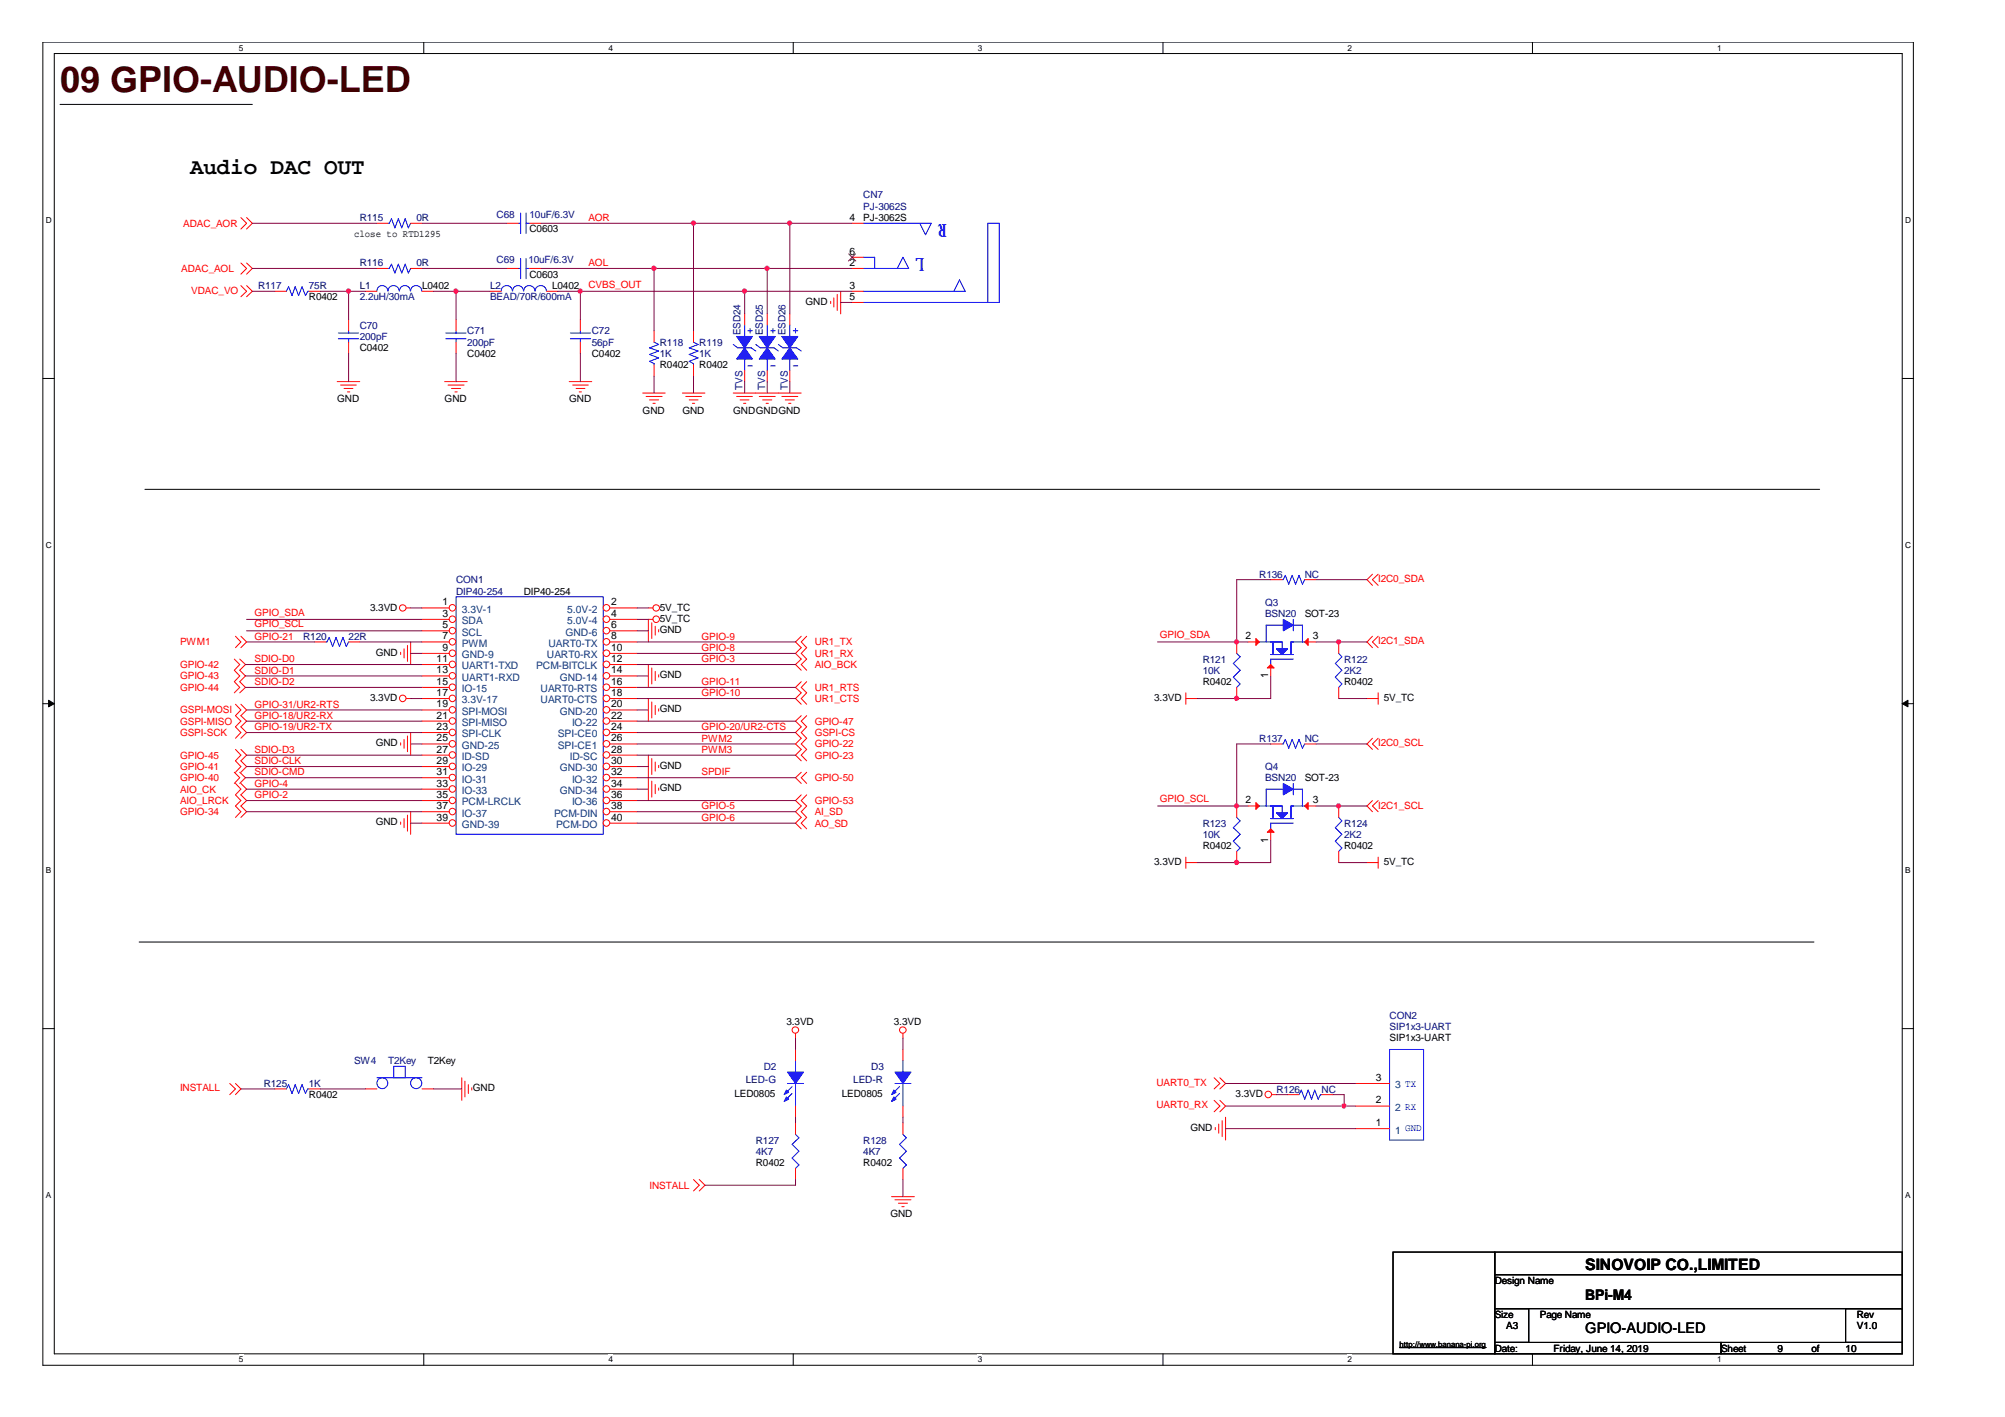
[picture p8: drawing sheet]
<svg xmlns="http://www.w3.org/2000/svg" width="297mm" height="210mm" viewBox="0 0 297 210" stroke-linecap="round" stroke-linejoin="round" font-family="sans-serif">
<path d="M6.3 6.2h277.2v196h-277.2zM8 7.9h273.8v192.6h-273.8z" fill="none" stroke="#000" stroke-width=".15"/>
<g fill="#fff">
<path d="M35.4 6.4h.6v1.4h-.6z"/>
<path d="M35.4 200.7h.6v1.4h-.6z"/>
</g>
<path d="M62.8 6.2v1.7M62.8 200.5v1.7" fill="none" stroke="#000" stroke-width=".15"/>
<g fill="#fff">
<path d="M90.1 6.4h.7v1.4h-.7z"/>
<path d="M90.1 200.7h.7v1.4h-.7z"/>
</g>
<path d="M117.5 6.2v1.7M117.5 200.5v1.7" fill="none" stroke="#000" stroke-width=".15"/>
<g fill="#fff">
<path d="M144.9 6.4h.6v1.4h-.6z"/>
<path d="M144.9 200.7h.6v1.4h-.6z"/>
</g>
<path d="M172.3 6.2v1.7M172.3 200.5v1.7" fill="none" stroke="#000" stroke-width=".15"/>
<g fill="#fff">
<path d="M199.6 6.4h.7v1.4h-.7z"/>
<path d="M199.6 200.7h.7v1.4h-.7z"/>
</g>
<path d="M227 6.2v1.7M227 200.5v1.7" fill="none" stroke="#000" stroke-width=".15"/>
<g fill="#fff">
<path d="M254.4 6.4h.6v1.4h-.6z"/>
<path d="M254.4 200.7h.6v1.4h-.6z"/>
<path d="M6.8 31.9h.8v1.4h-.8z"/>
<path d="M282.2 31.9h.9v1.4h-.9z"/>
<path d="M6.8 80.1h.8v1.4h-.8z"/>
<path d="M282.2 80.1h.9v1.4h-.9z"/>
</g>
<path d="M6.3 56.1h1.7M281.8 56.1h1.7" fill="none" stroke="#000" stroke-width=".15"/>
<g fill="#fff">
<path d="M6.8 128.2h.7v1.4h-.7z"/>
<path d="M282.2 128.2h.8v1.4h-.8z"/>
</g>
<path d="M6.3 104.2h1.7M281.8 104.2h1.7" fill="none" stroke="#000" stroke-width=".15"/>
<g fill="#000" stroke="#000" stroke-width=".15">
<path d="M7.2 103.7l.8 .5-.8 .5z" fill-rule="evenodd"/>
<path d="M281.8 104.2l.9-.5v1z" fill-rule="evenodd"/>
</g>
<g fill="#fff">
<path d="M6.8 176.4h.7v1.4h-.7z"/>
<path d="M282.2 176.4h.8v1.4h-.8z"/>
</g>
<path d="M8.9 15.5h28.5M21.5 72.5h248.1M20.6 139.5h248.1M6.3 152.4h1.7M281.8 152.4h1.7M206.4 185.5h15v15h-15zM221.4 185.5h60.4v3.3h-60.4zM221.4 188.8h60.4v5.1h-60.4zM221.4 193.9h5.1v5h-5.1zM221.4 198.9h33.6v1.6h-33.6zM255 198.9h26.8v1.6h-26.8zM273.4 193.9h8.4v5h-8.4z" fill="none" stroke="#000" stroke-width=".15"/>
<g fill="none" stroke="#f00" stroke-width=".15">
<path d="M35.7 32.2l.8 .9-.8 .8M35.7 39l.8 .8-.8 .8M36.5 32.2l.9 .9-.9 .8M36.5 39l.9 .8-.9 .8M55.8 33.1h1.7M55.8 39.8h1.7M60.8 33.1h1.7M60.8 39.8h1.7M75.1 33.1h1.7M78.4 33.1h1.7M126.2 33.1h1.7M126.2 39.8h1.7"/>
<path d="M126.2 38.1h1.7M35.7 42.3l.8 .9-.8 .8M36.5 42.3l.9 .9-.9 .8M40.7 43.2h1.7M45.8 43.2h1.7M50 56.5h3.3M50.5 57h2.3M51 57.5h1.3M51.5 58.1h.3M65.9 56.5h3.3M66.4 57h2.3M66.9 57.5h1.3"/>
<path d="M67.4 58.1h.3M72.6 43.2h1.7M81 43.2h1.6M84.3 56.5h3.4M84.8 57h2.4M85.3 57.5h1.4M85.8 58.1h.3M86 47.3v1.7M86 50.7v1.6M95.2 58.2h3.4M95.7 58.7h2.4M96.2 59.2h1.4"/>
<path d="M96.7 59.7h.4M96.9 49v1.7M96.9 54v1.7M101.1 58.2h3.3M101.6 58.7h2.3M102.1 59.2h1.3M102.6 59.7h.3M102.7 49v1.7M102.7 54v1.7M108.6 58.2h10.1M109.1 58.7h2.4M109.6 59.2h1.4"/>
<path d="M110.2 59.7h.3M112.5 58.7h2.4M113 59.2h1.3M113.5 59.7h.3M113.7 46.5v1.6M113.7 54.9v1.6M115.8 58.7h2.4M116.3 59.2h1.4M116.8 59.7h.4M117 46.5v1.6M117 54.9v1.6M123.1 44.6v.4"/>
<path d="M123.5 44.1v1.4M124 43.6v2.4M124.5 43.2v3.3M126.2 43.2h1.7M126.2 44.8h1.7M34.7 97.6l.8 .8-.8 .9 .8 .8-.8 .9 .8 .8-.8 .8M34.9 94.2l.8 .9-.8 .8M35.5 97.6l.9 .8-.9 .9 .9 .8-.9 .9 .9 .8-.9 .8M35.7 94.2l.8 .9-.8 .8M46.6 95.1h1.7M51.6 95.1h1.7M59.4 96.6v.4"/>
<path d="M59.9 96.1v1.4M60.2 90.1h.6M60.4 95.6v2.4M60.8 95.1v3.3M96.1 90.1h.6M96.1 98.4v3.4M96.6 92.3v2.3M96.6 98.9v2.4M96.7 91.8h-.6v3.3M97.1 92.8v1.3M97.1 99.5v1.3M97.6 93.3v.3"/>
<path d="M97.6 100v.3M118.7 94.2l-.8 .9 .8 .8-.8 .9 .8 .8-.8 .8 .8 .9M119.5 94.2l-.8 .9 .8 .8-.8 .9 .8 .8-.8 .8 .8 .9M183.2 95.1v1.7M198.3 95.1v1.7M203.3 94.2l-.8 .9 .8 .8M203.3 85.1l-.8 .8 .8 .8M204.2 94.2l-.9 .9 .9 .8M204.2 85.1l-.9 .8 .9 .8M34.7 114.4l.8 .8-.8 .8M34.9 116l.8 .9-.8 .8 .8 .9-.8 .8 .8 .8-.8 .9M34.9 104.3l.8 .9-.8 .8 .8 .8-.8 .9 .8 .8-.8 .9"/>
<path d="M34.9 111l.8 .9-.8 .8 .8 .9-.8 .8M35.5 114.4l.9 .8-.9 .8M35.7 116l.8 .9-.8 .8 .8 .9-.8 .8 .8 .8-.8 .9M35.7 104.3l.8 .9-.8 .8 .8 .8-.8 .9 .8 .8-.8 .9M35.7 111l.8 .9-.8 .8 .8 .9-.8 .8M59.4 110v.4M59.9 109.5v1.3M60.2 103.5h.6M60.4 109v2.4M60.8 108.5v3.4M96.1 103.5v3.3M96.1 111.9v6.7"/>
<path d="M96.6 104v2.4M96.6 112.4v2.3M96.6 115.7v2.4M97.1 104.5v1.3M97.1 112.9v1.3M97.1 116.2v1.4M97.6 105v.3M97.6 113.4v.3M97.6 116.7v.4M118.7 101l-.8 .8 .8 .8-.8 .9 .8 .8M118.7 117.7l-.8 .9 .8 .8-.8 .8 .8 .9-.8 .8 .8 .9M118.7 114.4l-.8 .8 .8 .8"/>
<path d="M118.7 106l-.8 .8 .8 .9-.8 .8 .8 .9-.8 .8 .8 .8-.8 .9 .8 .8M119.5 101l-.8 .8 .8 .8-.8 .9 .8 .8M119.5 117.7l-.8 .9 .8 .8-.8 .8 .8 .9-.8 .8 .8 .9M119.5 114.4l-.8 .8 .8 .8M119.5 106l-.8 .8 .8 .9-.8 .8 .8 .9-.8 .8 .8 .8-.8 .9 .8 .8M175.7 103.5h1.7M175.7 102.6v1.7M183.2 101.8v1.7M183.2 119.4v1.7M184.9 119.4h1.7M188.3 110.2h1.6M193.3 110.2h1.6"/>
<path d="M193.3 119.4h1.6M198.3 101.8v1.7M202.5 103.5h1.7M203.3 118.6l-.8 .8 .8 .8M203.3 109.4l-.8 .8 .8 .8M204.2 102.6v1.7M204.2 118.6l-.9 .8 .9 .8M204.2 109.4l-.9 .8 .9 .8M59.4 121.8v.3M59.9 121.3v1.3M60.4 120.7v2.4M60.8 120.2v3.4"/>
<path d="M175.7 127v1.6M175.7 127.8h1.7M183.2 126.1v1.7M188.3 122.8v1.6M202.5 127.8h1.7M204.2 127v1.6M68.4 159.7v3.3M117.9 153.1v.7M117.9 155.5v1.6M133.8 153.1v.7M133.8 155.5v1.6M179.9 159.7l.8 .8-.8 .8"/>
<path d="M180.7 159.7l.9 .8-.9 .8M34 160.5l.9 .8-.9 .9M34.9 160.5l.8 .8-.8 .9M40.7 161.3h1.7M45.8 161.3h1.7M68.9 160.2v2.3M69.4 160.7v1.3M69.9 161.1v.4M102.7 174.7l.9 .9-.9 .8M103.6 174.7l.8 .9-.8 .8M117.9 163.8v1.7M117.9 166.3v1.7"/>
<path d="M117.9 173.1v1.6M132.1 177.3h3.4M132.6 177.7h2.4M133.1 178.2h1.4M133.6 178.7h.3M133.8 163.8v1.7M133.8 166.3v1.7M133.8 173.1v1.6M179.9 163l.8 .8-.8 .9M180 167v.4M180.6 166.5v1.4M180.7 163l.9 .8-.9 .9"/>
<path d="M181.1 166v2.4M181.6 165.5v3.4M188.4 162.2h.7M190.8 162.2h1.6M195.8 162.2h1.7M200.8 167.2h5.1M200.8 163.8h5.1M200.8 160.5h5.1"/>
<circle cx="59.7" cy="90.1" r=".48"/>
<circle cx="97.2" cy="91.7" r=".49"/>
<circle cx="97.2" cy="90.1" r=".48"/>
<circle cx="59.7" cy="103.5" r=".49"/>
<circle cx="117.8" cy="152.6" r=".48"/>
<circle cx="133.8" cy="152.6" r=".48"/>
<circle cx="187.9" cy="162.1" r=".49"/>
</g>
<path d="M207.3 199.6h12.8" fill="none" stroke="#000" stroke-width=".18"/>
<g fill="none" stroke="#00f" stroke-width=".15">
<path d="M57.5 33.1h.2l.3-.7 .5 1.4 .5-1.4 .5 1.4 .5-1.4 .5 1.4 .3-.7M57.5 39.8h.2l.3-.7 .5 1.3 .5-1.3 .5 1.3 .5-1.3 .5 1.3 .3-.6M76.8 33.1h.3M77.1 31.6v3M77.9 33.1h.5M77.9 31.6v3M127.9 33.1h10.1l-.9 1.7-.8-1.7M127.9 39.8h6.7l-.8-1.7-.9 1.7M127.9 38.1h1.7v1.7M146.3 33.1h1.7v11.7h-1.7zM42.4 43.2l.4-.7 .5 1.3 .4-1.3 .5 1.3 .5-1.3 .6 1.3 .3-.6h.2M74.3 43.1a.83 .83 0 0 1 .8-.8 .83 .83 0 0 1 .8 .8"/>
<path d="M75.9 43.1a.8 .8 0 0 1 .9-.8 .8 .8 0 0 1 .8 .8M77.6 43.1a.83 .83 0 0 1 .8-.8 .83 .83 0 0 1 .8 .8M79.3 43.1a.83 .83 0 0 1 .8-.8 .83 .83 0 0 1 .8 .8M84.5 50.2h3M84.5 49.3h3M86 49v.3M86 50.2v.5M96.9 50.7l.7 .3-1.4 .5 1.4 .5-1.4 .5 1.4 .5-1.4 .5 .7 .4v.1M102.7 50.7l.7 .3-1.3 .5 1.3 .5-1.3 .5 1.3 .5-1.3 .5 .6 .4v.1M112 51l.6 .5h2.1l.6 .5M112.8 50h1.7M113.7 48.1v1.7"/>
<path d="M113.7 53.2v1.7M114.2 49h.7M114.2 54.2h.7M114.5 48.7v.6M115.3 51l.7 .5h2l.7 .5M116.2 50h1.7M117 48.1v1.7M117 53.2v1.7M117.5 49h.7M117.5 54.2h.7M117.9 48.7v.6M127.9 43.2h15.1l-.8-1.7-.9 1.7"/>
<path d="M127.9 44.8h18.4M48.3 95.1h.1l.4-.7 .5 1.4 .5-1.4 .5 1.4 .5-1.4 .5 1.4 .3-.7M67.6 88.4h21.8v35.2h-21.8zM183.2 96.8l.5 .5-1 1 1 1-1 1 1 1-.5 .5M198.3 96.8l.5 .5-1 1 1 1-1 1 1 1-.5 .5M186.6 119.4h3.3v1M188.6 119.4v1.9M189.9 110.2h.2l.3-.7 .5 1.3 .5-1.3 .5 1.3 .5-1.3 .6 1.3 .3-.6M190.1 116.9h-2.5v2.5M191.6 116v1.7M191.6 116.9h1.4v2.5M193.3 119.4h-2v1.9"/>
<path d="M183.2 121.1l.5 .5-1 1 1 1-1 1 1 1-.5 .5M188.3 121.3h3.3M191.6 121.9h-3.3v.9M117.9 157.1v1.7M133.8 157.1v1.7M205.9 155.5h5v13.4h-5zM42.4 161.3l.4-.6 .5 1.3 .4-1.3 .5 1.3 .5-1.3 .6 1.3 .3-.7h.2M116.7 160.5h2.3M117.3 161l-1 1M117.3 162l-1 1M117.9 160.5v3.3M117.9 168l.5 .5-1.1 1 1.1 1-1.1 1 1.1 1.1-.5 .5"/>
<path d="M132.6 160.5h2.4M133.3 161l-1.1 1M133.3 162l-1.1 1M133.8 160.5v3.3M133.8 168l.5 .5-1 1 1 1-1 1 1 1.1-.5 .5M192.4 162.2l.4-.7 .5 1.3 .5-1.3 .5 1.3 .5-1.3 .5 1.3 .3-.6h.2"/>
</g>
<g fill="#00f" stroke="#00f" stroke-width=".15">
<path d="M115.8 49.8h2.4l-1.2 1.7z" fill-rule="evenodd"/>
<path d="M117 51.5l1.2 1.7h-2.4z" fill-rule="evenodd"/>
<path d="M132.6 158.8h2.4l-1.2 1.7z" fill-rule="evenodd"/>
<path d="M132.4 162.5l.4 .3-.7 .4z" fill-rule="evenodd"/>
<path d="M132.4 161.5l.4 .3-.7 .4z" fill-rule="evenodd"/>
<path d="M116.7 158.8h2.3l-1.1 1.7z" fill-rule="evenodd"/>
<path d="M116.5 162.5l.3 .3-.6 .4z" fill-rule="evenodd"/>
<path d="M116.5 161.5l.3 .3-.6 .4z" fill-rule="evenodd"/>
<path d="M189.1 120.4h1.7l-.9 .9z" fill-rule="evenodd"/>
<path d="M190.1 116l1.5 .9-1.5 .8z" fill-rule="evenodd"/>
<path d="M112.5 49.8h2.4l-1.2 1.7z" fill-rule="evenodd"/>
<path d="M113.7 51.5l1.2 1.7h-2.4z" fill-rule="evenodd"/>
</g>
<path d="M125.7 37.6l1.1 1.1M126.7 37.6l-1 1.1" fill="none" stroke="#804000" stroke-width=".15"/>
<g fill="#f00" stroke="#f00" stroke-width=".15">
<path d="M187.7 123.3l.6-.5 .5 .5z" fill-rule="evenodd"/>
<path d="M193.3 119.4l.5-.5v1z" fill-rule="evenodd"/>
<path d="M186.1 118.9l.5 .5-.5 .5z" fill-rule="evenodd"/>
</g>
<circle cx="67" cy="90" r=".49" fill="#fff" stroke="#f00" stroke-width=".15"/>
<path d="M62.5 90.1h4" fill="none" stroke="#f00" stroke-width=".15"/>
<circle cx="67" cy="91.7" r=".49" fill="#fff" stroke="#f00" stroke-width=".15"/>
<path d="M62.5 91.8h4" fill="none" stroke="#f00" stroke-width=".15"/>
<circle cx="67" cy="93.4" r=".49" fill="#fff" stroke="#f00" stroke-width=".15"/>
<path d="M62.5 93.4h4" fill="none" stroke="#f00" stroke-width=".15"/>
<circle cx="67" cy="95.1" r=".49" fill="#fff" stroke="#f00" stroke-width=".15"/>
<path d="M62.5 95.1h4" fill="none" stroke="#f00" stroke-width=".15"/>
<circle cx="67" cy="96.8" r=".49" fill="#fff" stroke="#f00" stroke-width=".15"/>
<path d="M62.5 96.8h4" fill="none" stroke="#f00" stroke-width=".15"/>
<circle cx="67" cy="98.4" r=".49" fill="#fff" stroke="#f00" stroke-width=".15"/>
<path d="M62.5 98.4h4" fill="none" stroke="#f00" stroke-width=".15"/>
<circle cx="67" cy="100.1" r=".49" fill="#fff" stroke="#f00" stroke-width=".15"/>
<path d="M62.5 100.1h4" fill="none" stroke="#f00" stroke-width=".15"/>
<circle cx="89.9" cy="90" r=".49" fill="#fff" stroke="#f00" stroke-width=".15"/>
<path d="M90.4 90.1h4" fill="none" stroke="#f00" stroke-width=".15"/>
<circle cx="89.9" cy="91.7" r=".49" fill="#fff" stroke="#f00" stroke-width=".15"/>
<path d="M90.4 91.8h4" fill="none" stroke="#f00" stroke-width=".15"/>
<circle cx="89.9" cy="93.4" r=".49" fill="#fff" stroke="#f00" stroke-width=".15"/>
<path d="M90.4 93.4h4" fill="none" stroke="#f00" stroke-width=".15"/>
<circle cx="89.9" cy="95.1" r=".49" fill="#fff" stroke="#f00" stroke-width=".15"/>
<path d="M90.4 95.1h4" fill="none" stroke="#f00" stroke-width=".15"/>
<circle cx="89.9" cy="96.8" r=".49" fill="#fff" stroke="#f00" stroke-width=".15"/>
<path d="M90.4 96.8h4" fill="none" stroke="#f00" stroke-width=".15"/>
<circle cx="89.9" cy="98.4" r=".49" fill="#fff" stroke="#f00" stroke-width=".15"/>
<path d="M90.4 98.4h4" fill="none" stroke="#f00" stroke-width=".15"/>
<circle cx="89.9" cy="100.1" r=".49" fill="#fff" stroke="#f00" stroke-width=".15"/>
<path d="M90.4 100.1h4" fill="none" stroke="#f00" stroke-width=".15"/>
<circle cx="67" cy="101.8" r=".49" fill="#fff" stroke="#f00" stroke-width=".15"/>
<path d="M62.5 101.8h4" fill="none" stroke="#f00" stroke-width=".15"/>
<circle cx="67" cy="103.5" r=".49" fill="#fff" stroke="#f00" stroke-width=".15"/>
<path d="M62.5 103.5h4" fill="none" stroke="#f00" stroke-width=".15"/>
<circle cx="67" cy="105.1" r=".49" fill="#fff" stroke="#f00" stroke-width=".15"/>
<path d="M62.5 105.2h4" fill="none" stroke="#f00" stroke-width=".15"/>
<circle cx="67" cy="106.8" r=".49" fill="#fff" stroke="#f00" stroke-width=".15"/>
<path d="M62.5 106.8h4" fill="none" stroke="#f00" stroke-width=".15"/>
<circle cx="67" cy="108.5" r=".49" fill="#fff" stroke="#f00" stroke-width=".15"/>
<path d="M62.5 108.5h4" fill="none" stroke="#f00" stroke-width=".15"/>
<circle cx="67" cy="110.2" r=".49" fill="#fff" stroke="#f00" stroke-width=".15"/>
<path d="M62.5 110.2h4" fill="none" stroke="#f00" stroke-width=".15"/>
<circle cx="89.9" cy="101.8" r=".49" fill="#fff" stroke="#f00" stroke-width=".15"/>
<path d="M90.4 101.8h4" fill="none" stroke="#f00" stroke-width=".15"/>
<circle cx="89.9" cy="103.5" r=".49" fill="#fff" stroke="#f00" stroke-width=".15"/>
<path d="M90.4 103.5h4" fill="none" stroke="#f00" stroke-width=".15"/>
<circle cx="89.9" cy="105.1" r=".49" fill="#fff" stroke="#f00" stroke-width=".15"/>
<path d="M90.4 105.2h4" fill="none" stroke="#f00" stroke-width=".15"/>
<circle cx="89.9" cy="106.8" r=".49" fill="#fff" stroke="#f00" stroke-width=".15"/>
<path d="M90.4 106.8h4" fill="none" stroke="#f00" stroke-width=".15"/>
<circle cx="89.9" cy="108.5" r=".49" fill="#fff" stroke="#f00" stroke-width=".15"/>
<path d="M90.4 108.5h4" fill="none" stroke="#f00" stroke-width=".15"/>
<circle cx="89.9" cy="110.2" r=".49" fill="#fff" stroke="#f00" stroke-width=".15"/>
<path d="M90.4 110.2h4" fill="none" stroke="#f00" stroke-width=".15"/>
<circle cx="67" cy="111.8" r=".49" fill="#fff" stroke="#f00" stroke-width=".15"/>
<path d="M62.5 111.9h4" fill="none" stroke="#f00" stroke-width=".15"/>
<circle cx="67" cy="113.5" r=".49" fill="#fff" stroke="#f00" stroke-width=".15"/>
<path d="M62.5 113.6h4" fill="none" stroke="#f00" stroke-width=".15"/>
<circle cx="67" cy="115.2" r=".49" fill="#fff" stroke="#f00" stroke-width=".15"/>
<path d="M62.5 115.2h4" fill="none" stroke="#f00" stroke-width=".15"/>
<circle cx="67" cy="116.9" r=".49" fill="#fff" stroke="#f00" stroke-width=".15"/>
<path d="M62.5 116.9h4" fill="none" stroke="#f00" stroke-width=".15"/>
<circle cx="67" cy="118.6" r=".49" fill="#fff" stroke="#f00" stroke-width=".15"/>
<path d="M62.5 118.6h4" fill="none" stroke="#f00" stroke-width=".15"/>
<circle cx="67" cy="120.2" r=".49" fill="#fff" stroke="#f00" stroke-width=".15"/>
<path d="M62.5 120.2h4" fill="none" stroke="#f00" stroke-width=".15"/>
<circle cx="67" cy="121.9" r=".49" fill="#fff" stroke="#f00" stroke-width=".15"/>
<path d="M62.5 121.9h4" fill="none" stroke="#f00" stroke-width=".15"/>
<circle cx="89.9" cy="111.8" r=".49" fill="#fff" stroke="#f00" stroke-width=".15"/>
<path d="M90.4 111.9h4" fill="none" stroke="#f00" stroke-width=".15"/>
<circle cx="89.9" cy="113.5" r=".49" fill="#fff" stroke="#f00" stroke-width=".15"/>
<path d="M90.4 113.6h4" fill="none" stroke="#f00" stroke-width=".15"/>
<circle cx="89.9" cy="115.2" r=".49" fill="#fff" stroke="#f00" stroke-width=".15"/>
<path d="M90.4 115.2h4" fill="none" stroke="#f00" stroke-width=".15"/>
<circle cx="89.9" cy="116.9" r=".49" fill="#fff" stroke="#f00" stroke-width=".15"/>
<path d="M90.4 116.9h4" fill="none" stroke="#f00" stroke-width=".15"/>
<circle cx="89.9" cy="118.6" r=".49" fill="#fff" stroke="#f00" stroke-width=".15"/>
<path d="M90.4 118.6h4" fill="none" stroke="#f00" stroke-width=".15"/>
<circle cx="89.9" cy="120.2" r=".49" fill="#fff" stroke="#f00" stroke-width=".15"/>
<path d="M90.4 120.2h4" fill="none" stroke="#f00" stroke-width=".15"/>
<circle cx="89.9" cy="121.9" r=".49" fill="#fff" stroke="#f00" stroke-width=".15"/>
<g fill="none" stroke="#f00" stroke-width=".15">
<path d="M75.1 39.8h1.7M78.4 39.8h1.7M51.6 47.3v1.7M51.6 50.7v1.6M54.1 43.2h1.7M62.5 43.2h1.7M67.6 47.3v1.7M67.6 50.7v1.6M110.3 46.5v1.6M110.3 54.9v1.6M184.9 95.1h1.7M188.3 98.4v1.7"/>
<path d="M188.3 85.9h1.6M193.3 95.1h1.6M193.3 85.9h1.6M198.3 119.4v1.7M90.4 121.9h4M198.3 126.1v1.7M54.1 161.3h1.7M62.5 161.3h1.7"/>
</g>
<g fill="none" stroke="#00f" stroke-width=".15">
<path d="M76.8 39.8h.3M77.1 38.3v3M77.9 39.8h.5M77.9 38.3v3M50.1 50.2h3M50.1 49.3h3M51.6 49v.3M51.6 50.2v.5M55.8 43.1a.8 .8 0 0 1 .8-.8 .8 .8 0 0 1 .8 .8M57.5 43.1a.83 .83 0 0 1 .8-.8 .83 .83 0 0 1 .8 .8M59.2 43.1a.8 .8 0 0 1 .8-.8 .8 .8 0 0 1 .8 .8M60.8 43.1a.83 .83 0 0 1 .9-.8 .83 .83 0 0 1 .8 .8"/>
<path d="M66 50.2h3M66 49.3h3M67.6 49v.3M67.6 50.2v.5M108.6 51l.7 .5h2l.7 .5M109.5 50h1.6M110.3 48.1v1.7M110.3 53.2v1.7M110.8 49h.7M110.8 54.2h.7M111.1 48.7v.6M186.6 95.1h3.3v1"/>
<path d="M188.3 97h3.3M188.6 95.1v1.9M189.9 85.9h.2l.3-.7 .5 1.3 .5-1.3 .5 1.3 .5-1.3 .6 1.3 .3-.6M190.1 92.6h-2.5v2.5M191.6 97.6h-3.3v.8M191.6 91.8v1.6M191.6 92.6h1.4v2.5M193.3 95.1h-2v1.9M198.3 121.1l.5 .5-1 1 1 1-1 1 1 1-.5 .5M55.8 159.7h6.7M58.3 158h1.7v1.7h-1.7z"/>
<circle cx="56.6" cy="160.5" r=".81"/>
<circle cx="61.7" cy="160.5" r=".82"/>
</g>
<g fill="#00f" stroke="#00f" stroke-width=".15">
<path d="M109.1 49.8h2.4l-1.2 1.7z" fill-rule="evenodd"/>
<path d="M110.3 51.5l1.2 1.7h-2.4z" fill-rule="evenodd"/>
<path d="M189.1 96.1h1.7l-.9 .9z" fill-rule="evenodd"/>
<path d="M190.1 91.8l1.5 .8-1.5 .8z" fill-rule="evenodd"/>
</g>
<g fill="#f00" stroke="#f00" stroke-width=".15">
<path d="M187.7 98.9l.6-.5 .5 .5z" fill-rule="evenodd"/>
<path d="M193.3 95.1l.5-.5v1z" fill-rule="evenodd"/>
<path d="M186.1 94.6l.5 .5-.5 .5z" fill-rule="evenodd"/>
</g>
<g fill="none" stroke="#800040" stroke-width=".15">
<path d="M37.4 39.8h18.4M37.4 33.1h18.4M62.5 39.8h12.6M62.5 33.1h12.6M80.1 39.8h46.1M80.1 33.1h46.1M96.9 39.8v9.2M102.7 33.1v15.9M113.7 39.8v6.7M117 33.1v13.4M37.4 43.2h3.3M47.5 43.2h6.6"/>
<path d="M51.6 43.2v4.1M51.6 52.3v4.2M64.2 43.2h8.4M67.6 43.2v4.1M67.6 52.3v4.2M82.6 43.2h43.6M86 43.2v4.1M86 52.3v4.2M96.9 55.7v2.5M102.7 55.7v2.5M110.3 43.2v3.3M110.3 56.5v1.7"/>
<path d="M113.7 56.5v1.7M117 56.5v1.7M124.5 44.8h1.7M36.4 98.4h26.1M36.5 91.8h26M36.5 93.4h26M36.5 95.1h10.1M53.3 95.1h9.2M60.8 90.1h1.7M60.8 96.8h1.7M94.4 91.8h1.7M94.4 93.4h1.7"/>
<path d="M94.4 95.1h23.5M94.4 98.4h23.5M94.4 90.1h1.7M94.4 96.8h23.5M171.5 95.1h13.4M188.3 85.9h-5.1v9.2M194.9 95.1h7.6M194.9 85.9h7.6M36.4 101.8h26.1M36.4 100.1h26.1M36.4 115.2h26.1M36.5 113.6h26"/>
<path d="M36.5 108.5h26M36.5 106.8h26M36.5 105.2h26M36.5 116.9h26M36.5 118.6h26M36.5 111.9h26M60.8 110.2h1.7M60.8 103.5h1.7M94.4 113.6h1.7M94.4 110.2h23.5M94.4 108.5h23.5M94.4 106.8h23.5"/>
<path d="M94.4 101.8h23.5M94.4 105.2h1.7M94.4 100.1h1.7M94.4 116.9h1.7M94.4 115.2h23.5M94.4 103.5h23.5M94.4 118.6h23.5M94.4 111.9h23.5M171.5 119.4h13.4M188.3 110.2h-5.1v9.2M188.3 100.1v3.4h-10.9M194.9 110.2h7.6"/>
<path d="M194.9 119.4h7.6M198.3 103.5h4.2M36.5 120.2h26M60.8 121.9h1.7M94.4 121.9h23.5M94.4 120.2h23.5M188.3 124.4v3.4h-10.9M198.3 127.8h4.2M117.9 153.8v1.7M133.8 153.8v1.7M35.7 161.3h5M47.5 161.3h6.6"/>
<path d="M64.2 161.3h4.2M117.9 165.5v.8M117.9 174.7v.9h-13.5M133.8 165.5v.8M133.8 174.7v2.6M181.6 163.8h19.2M181.6 167.2h19.2M181.6 160.5h19.2M189.1 162.2h1.7M197.5 162.2h1.6v1.6"/>
</g>
<g fill="#f0f" stroke="#f0f" stroke-width=".15">
<circle cx="86" cy="43.1" r=".32"/>
<circle cx="67.5" cy="43.1" r=".32"/>
<circle cx="51.6" cy="43.1" r=".32"/>
<circle cx="110.3" cy="43.1" r=".32"/>
<circle cx="199.1" cy="163.8" r=".32"/>
<circle cx="113.6" cy="39.7" r=".32"/>
<circle cx="96.9" cy="39.7" r=".32"/>
<circle cx="117" cy="33" r=".32"/>
<circle cx="102.7" cy="33" r=".32"/>
<circle cx="183.2" cy="103.5" r=".32"/>
<circle cx="183.2" cy="95.1" r=".32"/>
<circle cx="198.3" cy="95.1" r=".32"/>
<circle cx="183.2" cy="127.7" r=".32"/>
<circle cx="198.3" cy="119.4" r=".32"/>
<circle cx="183.2" cy="119.4" r=".32"/>
</g>
<text font-size="5.3" fill="#400000" x="8.9" y="13.7">09 GPIO-AUDIO-LED</text>
<text font-size="3.3" x="28.2" y="25.8">Audio DAC OUT</text>
<g font-size="2.7" fill="#00f">
<text x="140.3" y="33.1" transform="rotate(-180 140.3 33.1)">R</text>
<text x="136.9" y="38.2" transform="rotate(-180 136.9 38.2)">L</text>
</g>
<text font-size="2.3" x="234.9" y="188.1">SINOVOIP CO.,LIMITED</text>
<g font-size="2.2">
<text x="234.9" y="197.5">GPIO-AUDIO-LED</text>
<text x="234.9" y="192.5">BPi-M4</text>
</g>
<g font-size="1.5" fill="#000080">
<text x="127.9" y="29.4">CN7</text>
<text x="53.3" y="32.7">R115</text>
<text x="61.7" y="32.7">0R</text>
<text x="73.6" y="32.3">C68</text>
<text x="78.4" y="32.3">10uF/6.3V</text>
<text x="127.9" y="31.1">PJ-3062S</text>
<text x="53.3" y="39.5">R116</text>
<text x="61.7" y="39.5">0R</text>
<text x="73.6" y="39">C69</text>
<text x="78.3" y="39">10uF/6.3V</text>
<text x="38.2" y="42.8">R117</text>
<text x="45.8" y="42.8">75R</text>
<text x="53.3" y="42.8">L1</text>
<text x="53.3" y="44.5">2.2uH/30mA</text>
<text x="72.6" y="42.8">L2</text>
<text x="72.6" y="44.5">BEAD/70R/600mA</text>
<text x="53.3" y="48.7">C70</text>
<text x="53.3" y="50.3">200pF</text>
<text x="69.2" y="49.5">C71</text>
<text x="69.2" y="51.2">200pF</text>
<text x="87.7" y="49.5">C72</text>
<text x="87.7" y="51.2">56pF</text>
<text x="97.7" y="51.2">R118</text>
<text x="97.7" y="52.9">1K</text>
<text x="103.6" y="51.2">R119</text>
<text x="103.6" y="52.9">1K</text>
<text x="109.7" y="49.7" transform="rotate(-90 109.7 49.7)">ESD24</text>
<text x="113" y="49.7" transform="rotate(-90 113 49.7)">ESD25</text>
<text x="116.4" y="49.7" transform="rotate(-90 116.4 49.7)">ESD26</text>
<text x="110" y="57.7" transform="rotate(-90 110 57.7)">TVS</text>
<text x="113.4" y="57.7" transform="rotate(-90 113.4 57.7)">TVS</text>
<text x="116.7" y="57.7" transform="rotate(-90 116.7 57.7)">TVS</text>
<text x="67.6" y="86.4">CON1</text>
<text x="67.6" y="88.1">DIP40-254</text>
<text x="186.6" y="85.6">R136</text>
<text x="187.4" y="89.8">Q3</text>
<text x="193.3" y="85.6">NC</text>
<text x="44.9" y="94.8">R120</text>
<text x="51.6" y="94.8">22R</text>
<text x="187.4" y="91.4">BSN20</text>
<text x="178.2" y="98.1">R121</text>
<text x="178.2" y="99.8">10K</text>
<text x="199.1" y="98.1">R122</text>
<text x="199.1" y="99.8">2K2</text>
<text x="186.6" y="109.9">R137</text>
<text x="193.3" y="109.9">NC</text>
<text x="187.4" y="114.1">Q4</text>
<text x="187.4" y="115.8">BSN20</text>
<text x="178.2" y="122.4">R123</text>
<text x="178.2" y="124.1">10K</text>
<text x="199.1" y="122.4">R124</text>
<text x="199.1" y="124.1">2K2</text>
<text x="205.9" y="150.9">CON2</text>
<text x="205.9" y="152.6">SIP1x3-UART</text>
<text x="39.1" y="161">R125</text>
<text x="45.8" y="161">1K</text>
<text x="52.5" y="157.7">SW4</text>
<text x="57.5" y="157.7">T2Key</text>
<text x="110.5" y="160.5">LED-G</text>
<text x="113.2" y="158.5">D2</text>
<text x="126.4" y="160.5">LED-R</text>
<text x="129.1" y="158.5">D3</text>
<text x="189.1" y="161.9">R126</text>
<text x="195.8" y="161.9">NC</text>
<text x="112" y="169.4">R127</text>
<text x="112" y="171">4K7</text>
<text x="127.9" y="169.4">R128</text>
<text x="127.9" y="171">4K7</text>
</g>
<g font-size="1.5" fill="#f00">
<text x="27.1" y="33.6">ADAC_AOR</text>
<text x="87.2" y="32.7">AOR</text>
<text x="26.8" y="40.3">ADAC_AOL</text>
<text x="87.2" y="39.4">AOL</text>
<text x="28.3" y="43.5">VDAC_VO</text>
<text x="87.2" y="42.6">CVBS_OUT</text>
<text x="204.2" y="86.2">I2C0_SDA</text>
<text x="26.7" y="95.6">PWM1</text>
<text x="37.7" y="91.2">GPIO_SDA</text>
<text x="37.7" y="92.9">GPIO_SCL</text>
<text x="37.7" y="94.8">GPIO-21</text>
<text x="103.9" y="94.8">GPIO-9</text>
<text x="120.7" y="95.6">UR1_TX</text>
<text x="171.8" y="94.5">GPIO_SDA</text>
<text x="204.2" y="95.4">I2C1_SDA</text>
<text x="26.7" y="100.6">GPIO-43</text>
<text x="26.7" y="99">GPIO-42</text>
<text x="37.7" y="98.1">SDIO-D0</text>
<text x="37.7" y="99.8">SDIO-D1</text>
<text x="37.7" y="101.5">SDIO-D2</text>
<text x="103.9" y="98.1">GPIO-3</text>
<text x="103.9" y="96.4">GPIO-8</text>
<text x="103.9" y="101.5">GPIO-11</text>
<text x="120.7" y="97.3">UR1_RX</text>
<text x="120.7" y="99">AIO_BCK</text>
<text x="26.7" y="105.7">GSPI-MOSI</text>
<text x="26.7" y="107.4">GSPI-MISO</text>
<text x="26.7" y="102.3">GPIO-44</text>
<text x="37.7" y="104.8">GPIO-31/UR2-RTS</text>
<text x="37.7" y="106.5">GPIO-18/UR2-RX</text>
<text x="103.9" y="103.1">GPIO-10</text>
<text x="120.7" y="104">UR1_CTS</text>
<text x="120.7" y="102.3">UR1_RTS</text>
<text x="120.7" y="107.4">GPIO-47</text>
<text x="26.7" y="109">GSPI-SCK</text>
<text x="26.7" y="112.4">GPIO-45</text>
<text x="37.7" y="113.2">SDIO-CLK</text>
<text x="37.7" y="108.2">GPIO-19/UR2-TX</text>
<text x="37.7" y="111.5">SDIO-D3</text>
<text x="103.9" y="109.9">PWM2</text>
<text x="103.9" y="108.2">GPIO-20/UR2-CTS</text>
<text x="103.9" y="111.5">PWM3</text>
<text x="120.7" y="109">GSPI-CS</text>
<text x="120.7" y="110.7">GPIO-22</text>
<text x="120.7" y="112.4">GPIO-23</text>
<text x="204.2" y="110.5">I2C0_SCL</text>
<text x="26.7" y="117.4">AIO_CK</text>
<text x="26.7" y="119.1">AIO_LRCK</text>
<text x="26.7" y="115.8">GPIO-40</text>
<text x="26.7" y="114.1">GPIO-41</text>
<text x="37.7" y="118.3">GPIO-2</text>
<text x="37.7" y="116.6">GPIO-4</text>
<text x="37.7" y="114.9">SDIO-CMD</text>
<text x="103.9" y="114.9">SPDIF</text>
<text x="103.9" y="119.9">GPIO-5</text>
<text x="120.7" y="115.8">GPIO-50</text>
<text x="120.7" y="119.1">GPIO-53</text>
<text x="171.8" y="118.8">GPIO_SCL</text>
<text x="204.2" y="119.8">I2C1_SCL</text>
<text x="26.7" y="120.7">GPIO-34</text>
<text x="103.9" y="121.6">GPIO-6</text>
<text x="120.7" y="122.4">AO_SD</text>
<text x="120.7" y="120.7">AI_SD</text>
<text x="26.7" y="161.7">INSTALL</text>
<text x="171.3" y="160.8">UART0_TX</text>
<text x="171.3" y="164.2">UART0_RX</text>
<text x="96.2" y="176.1">INSTALL</text>
</g>
<g font-size="1.5">
<text x="52.5" y="35.2">close to RTD1295</text>
<text x="78.4" y="34.4">C0603</text>
<text x="125.9" y="32.7">4</text>
<text x="127.9" y="32.7">PJ-3062S</text>
<text x="78.4" y="41.1">C0603</text>
<text x="125.9" y="39.4">2</text>
<text x="125.9" y="37.7">6</text>
<text x="45.8" y="44.5">R0402</text>
<text x="62.5" y="42.8">L0402</text>
<text x="81.8" y="42.8">L0402</text>
<text x="119.3" y="45.1">GND</text>
<text x="125.9" y="42.8">3</text>
<text x="125.9" y="44.4">5</text>
<text x="53.3" y="52">C0402</text>
<text x="69.2" y="52.9">C0402</text>
<text x="87.7" y="52.9">C0402</text>
<text x="50" y="59.6">GND</text>
<text x="65.9" y="59.6">GND</text>
<text x="84.3" y="59.6">GND</text>
<text x="97.7" y="54.5">R0402</text>
<text x="103.6" y="54.5">R0402</text>
<text x="95.2" y="61.3">GND</text>
<text x="101.1" y="61.3">GND</text>
<text x="108.6" y="61.3">GNDGNDGND</text>
<text x="65.5" y="89.7">1</text>
<text x="77.6" y="88.1">DIP40-254</text>
<text x="90.6" y="89.7">2</text>
<text x="54.8" y="90.4">3.3VD</text>
<text x="65.5" y="91.4">3</text>
<text x="65.5" y="93.1">5</text>
<text x="65.5" y="94.7">7</text>
<text x="90.6" y="91.4">4</text>
<text x="90.6" y="93.1">6</text>
<text x="90.6" y="94.7">8</text>
<text x="97.7" y="92.1">5V_TC</text>
<text x="97.7" y="90.4">5V_TC</text>
<text x="97.7" y="93.8">GND</text>
<text x="184.5" y="94.7">2</text>
<text x="193.3" y="91.4">SOT-23</text>
<text x="194.5" y="94.7">3</text>
<text x="55.7" y="97.1">GND</text>
<text x="64.7" y="98.1">11</text>
<text x="64.7" y="99.8">13</text>
<text x="64.7" y="101.4">15</text>
<text x="65.5" y="96.4">9</text>
<text x="90.6" y="96.4">10</text>
<text x="90.6" y="98.1">12</text>
<text x="90.6" y="99.8">14</text>
<text x="90.6" y="101.4">16</text>
<text x="97.7" y="100.5">GND</text>
<text x="178.2" y="101.5">R0402</text>
<text x="187.9" y="100.5" transform="rotate(-90 187.9 100.5)">1</text>
<text x="199.1" y="101.5">R0402</text>
<text x="54.8" y="103.8">3.3VD</text>
<text x="64.7" y="103.1">17</text>
<text x="64.7" y="104.8">19</text>
<text x="64.7" y="106.4">21</text>
<text x="90.6" y="103.1">18</text>
<text x="90.6" y="104.8">20</text>
<text x="90.6" y="106.4">22</text>
<text x="97.7" y="105.5">GND</text>
<text x="171" y="103.8">3.3VD</text>
<text x="205" y="103.8">5V_TC</text>
<text x="55.7" y="110.5">GND</text>
<text x="64.7" y="108.1">23</text>
<text x="64.7" y="109.8">25</text>
<text x="64.7" y="111.5">27</text>
<text x="64.7" y="113.2">29</text>
<text x="90.6" y="108.1">24</text>
<text x="90.6" y="109.8">26</text>
<text x="90.6" y="111.5">28</text>
<text x="90.6" y="113.2">30</text>
<text x="97.7" y="113.9">GND</text>
<text x="64.7" y="114.8">31</text>
<text x="64.7" y="116.5">33</text>
<text x="64.7" y="118.2">35</text>
<text x="64.7" y="119.9">37</text>
<text x="90.6" y="114.8">32</text>
<text x="90.6" y="116.5">34</text>
<text x="90.6" y="118.2">36</text>
<text x="90.6" y="119.9">38</text>
<text x="97.7" y="117.2">GND</text>
<text x="184.5" y="119">2</text>
<text x="193.3" y="115.8">SOT-23</text>
<text x="194.5" y="119">3</text>
<text x="55.7" y="122.3">GND</text>
<text x="64.7" y="121.6">39</text>
<text x="90.6" y="121.6">40</text>
<text x="178.2" y="125.8">R0402</text>
<text x="187.9" y="124.8" transform="rotate(-90 187.9 124.8)">1</text>
<text x="199.1" y="125.8">R0402</text>
<text x="171" y="128.2">3.3VD</text>
<text x="205" y="128.2">5V_TC</text>
<text x="116.5" y="151.8">3.3VD</text>
<text x="132.4" y="151.8">3.3VD</text>
<text x="205.9" y="154.3">SIP1x3-UART</text>
<text x="63.4" y="157.7">T2Key</text>
<text x="70.1" y="161.7">GND</text>
<text x="203.8" y="160.1">3</text>
<text x="45.8" y="162.7">R0402</text>
<text x="108.8" y="162.5">LED0805</text>
<text x="124.7" y="162.5">LED0805</text>
<text x="176.4" y="167.5">GND</text>
<text x="183" y="162.5">3.3VD</text>
<text x="203.8" y="166.8">1</text>
<text x="203.8" y="163.5">2</text>
<text x="112" y="172.7">R0402</text>
<text x="127.9" y="172.7">R0402</text>
<text x="131.9" y="180.3">GND</text>
<text x="221.4" y="190.2">Design Name</text>
<text x="221.4" y="195.2">Size</text>
<text x="223.1" y="196.9">A3</text>
<text x="228.1" y="195.2">Page Name</text>
<text x="275.1" y="196.9">V1.0</text>
<text x="275.1" y="195.2">Rev</text>
<text x="221.4" y="200.2">Date:</text>
<text x="230.2" y="200.2">Friday, June 14, 2019</text>
<text x="255" y="200.2">Sheet</text>
<text x="263.4" y="200.2">9</text>
<text x="268.4" y="200.2">of</text>
<text x="273.4" y="200.2">10</text>
</g>
<g font-size="1.5" fill="#004080">
<text x="68.4" y="90.8">3.3V-1</text>
<text x="68.4" y="92.5">SDA</text>
<text x="68.4" y="94.2">SCL</text>
<text x="68.4" y="95.8">PWM</text>
<text x="81.2" y="95.8">UART0-TX</text>
<text x="83.8" y="94.2">GND-6</text>
<text x="84" y="90.8">5.0V-2</text>
<text x="84" y="92.5">5.0V-4</text>
<text x="68.4" y="97.5">GND-9</text>
<text x="68.4" y="99.2">UART1-TXD</text>
<text x="68.4" y="100.9">UART1-RXD</text>
<text x="79.4" y="99.2">PCM-BITCLK</text>
<text x="81" y="97.5">UART0-RX</text>
<text x="82.9" y="100.9">GND-14</text>
<text x="68.4" y="102.5">IO-15</text>
<text x="68.4" y="104.2">3.3V-17</text>
<text x="68.4" y="105.9">SPI-MOSI</text>
<text x="68.4" y="107.5">SPI-MISO</text>
<text x="80.1" y="102.5">UART0-RTS</text>
<text x="80.1" y="104.2">UART0-CTS</text>
<text x="82.9" y="105.9">GND-20</text>
<text x="84.8" y="107.5">IO-22</text>
<text x="68.4" y="109.2">SPI-CLK</text>
<text x="68.4" y="110.9">GND-25</text>
<text x="68.4" y="112.6">ID-SD</text>
<text x="82.6" y="109.2">SPI-CE0</text>
<text x="82.6" y="110.9">SPI-CE1</text>
<text x="84.4" y="112.6">ID-SC</text>
<text x="68.4" y="114.3">IO-29</text>
<text x="68.4" y="115.9">IO-31</text>
<text x="68.4" y="117.6">IO-33</text>
<text x="68.4" y="119.3">PCM-LRCLK</text>
<text x="82.9" y="114.3">GND-30</text>
<text x="82.9" y="117.6">GND-34</text>
<text x="84.8" y="115.9">IO-32</text>
<text x="84.8" y="119.3">IO-36</text>
<text x="68.4" y="121">IO-37</text>
<text x="68.4" y="122.7">GND-39</text>
<text x="82.1" y="121">PCM-DIN</text>
<text x="82.4" y="122.7">PCM-DO</text>
<text x="206.7" y="161.2">3 TX</text>
<text x="206.7" y="167.9">1 GND</text>
<text x="206.7" y="164.6">2 RX</text>
</g>
<g font-size="1.2">
<text x="35.4" y="7.5">5</text>
<text x="90.1" y="7.5">4</text>
<text x="144.9" y="7.5">3</text>
<text x="199.6" y="7.5">2</text>
<text x="254.4" y="7.5">1</text>
<text x="6.8" y="33.1">D</text>
<text x="282.2" y="33.1">D</text>
<text x="6.8" y="81.2">C</text>
<text x="282.2" y="81.2">C</text>
<text x="6.8" y="129.4">B</text>
<text x="282.2" y="129.4">B</text>
<text x="6.8" y="177.5">A</text>
<text x="282.2" y="177.5">A</text>
<text x="35.4" y="201.8">5</text>
<text x="90.1" y="201.8">4</text>
<text x="144.9" y="201.8">3</text>
<text x="199.6" y="201.8">2</text>
<text x="254.4" y="201.8">1</text>
</g>
<text font-size="1.1" x="207.3" y="199.5">http://www.banana-pi.org</text>
</svg>
